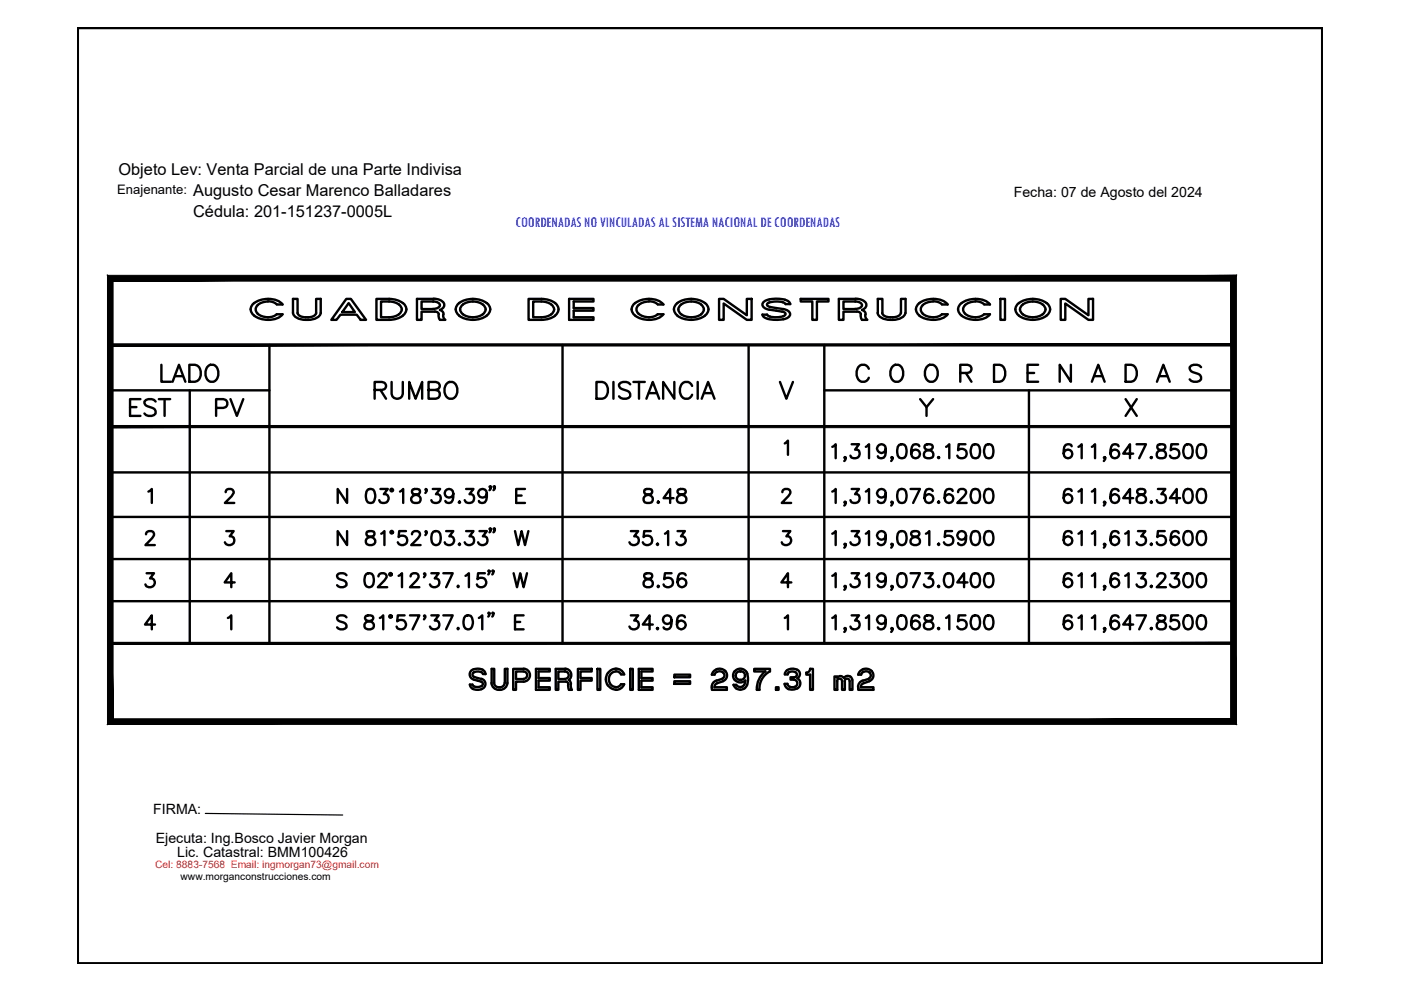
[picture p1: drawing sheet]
<svg xmlns="http://www.w3.org/2000/svg" width="297mm" height="210mm" viewBox="0 0 297 210" stroke-linecap="round" stroke-linejoin="round" font-family="sans-serif">
<!-- layer: 0 -->
<path d="M16.5 5.9h263.8v198.4h-263.8z" fill="none" stroke="#000" stroke-width=".55"/>
<path d="M43.5 172.5l29.2 .3" fill="none" stroke="#000" stroke-width=".25"/>
<!-- layer: CVL_CUADCON -->
<g fill="#000" stroke="#000" stroke-width=".21">
<path d="M22.8 58.4l1.2 1.2 238.1-1.2zM24 59.6l238.1-1.2-1.2 1.2zM262.1 58.4l-1.2 1.2 1.2 94zM260.9 59.6l1.2 94-1.2-1.2zM22.8 153.6h239.3l-1.2-1.2zM22.8 153.6l1.2-1.2h236.9zM22.8 58.4v95.2l1.2-1.2zM22.8 58.4l1.2 1.2v92.8z"/>
<path d="M23.4 72.9v.5l238.1-.5zM23.4 73.4l238.1-.5v.5z"/>
<path d="M23.4 90.2v.5l238.1-.5zM23.4 90.7l238.1-.5v.5z"/>
<path d="M23.4 136.2v.4l238.1-.4zM23.4 136.6l238.1-.4v.4z"/>
</g>
<!-- layer: CVL_CUADCON_TIT -->
<g fill="none" stroke="#000" stroke-width=".51">
<path d="M165.4 81l1.3 3.5 1.4-3.5M195.1 84.6l1.3 1.7v1.9M197.8 84.6l-1.4 1.7M238.6 84.6l2.4 3.6M241 84.6l-2.4 3.6M99.6 145.2h.6M99.6 145.1a1.52 1.52 0 0 0 2.1 1.1l.4-.1M100.5 144.1l1.5 .4M102 144.5l.3 .2a.5 .5 0 0 1-.2 .8 1.4 1.4 0 0 1-1.9-.4M102 142.5a1.44 1.44 0 0 0-1.8 .4l.1 .4a2.85 2.85 0 0 0 1.8 .7M102 142.5l.4 .4M102.1 143.9a1.12 1.12 0 0 1 .8 1.1 1.12 1.12 0 0 1-.8 1.1"/>
<path d="M102.3 142a.99 .99 0 0 1 .6 .9M102.3 142a2.13 2.13 0 0 0-2.7 .6 1.12 1.12 0 0 0 .8 1.5M102.4 142.9h.6M104.2 144.8a1.59 1.59 0 0 0 1.9 1.5M104.2 144.8v-3h.6v3M104.7 144.8a1.03 1.03 0 0 0 1.4 .9M107 144.8a.95 .95 0 0 1-1 .9M107 144.8v-3h.6v3a1.55 1.55 0 0 1-1.6 1.5M111 143.9a.78 .78 0 0 0 .8-.7 .78 .78 0 0 0-.8-.8h-1.6v1.6h1.6M111 141.8a1.38 1.38 0 0 1 1.4 1.3 1.38 1.38 0 0 1-1.4 1.4h-1.6v1.8h-.6v-4.5h2.2M113.6 141.8h3v.6h-2.4v1.4h2.4v.5h-2.4v1.4h2.4v.6h-3zM119.8 142.3h.1"/>
<path d="M119.8 142.4h-1.4v1.6h1.4M119.8 141.8a1.32 1.32 0 0 1 1.3 .9 1.32 1.32 0 0 1-.5 1.4 1.53 1.53 0 0 1 .4 1.6l.2 .5M119.8 142.4a.78 .78 0 0 1 .8 .8 .78 .78 0 0 1-.8 .7M119.9 141.8h-2.1v4.5h.6v-1.8h1.6M120 144.5l.3 .1 .2 .5M120.5 145l.1 1.2 .7 .1M122.5 141.8h2.9v.6h-2.3v1.4h2.3v.5h-2.3v2h-.6zM126.7 141.8h.6v4.5h-.6zM128.9 142.7a2.32 2.32 0 0 0 0 2.7M128.9 142.7a1.91 1.91 0 0 1 3.4 .3M130.6 142.4a1.66 1.66 0 0 0-1.5 1.6 1.66 1.66 0 0 0 1.5 1.7M130.6 142.3a1.21 1.21 0 0 1 1.1 .7"/>
<path d="M131.7 143h.6M132.3 145.1a1.93 1.93 0 0 1-3.4 .2M132.3 145.1h-.6a1.21 1.21 0 0 1-1.1 .6M133.6 141.8h.6v4.5h-.6zM135.4 141.8h3v.6h-2.4v1.4h2.4v.5h-2.4v1.4h2.4v.6h-3zM143 143h3.3v.6h-3.3zM143 144.4h3.3v.6h-3.3zM150.9 143h.6M151.9 141.9a1.45 1.45 0 0 1 2 .5 1.45 1.45 0 0 1-.6 2l-1.3 .5a.83 .83 0 0 0-.5 .8h2.6v.6h-3.2v-.6M151.9 141.9a1.5 1.5 0 0 0-1 1.1M151.9 144.3a1.42 1.42 0 0 0-1 1.4M153.2 143.9l-1.3 .4"/>
<path d="M153.3 142.6l.3 .7-.4 .6M153.3 142.6a1.17 1.17 0 0 0-1.8 .4M155.7 142.4a1.42 1.42 0 0 0 0 1.7M155.7 144.1a1.55 1.55 0 0 0 2.3 .2l-.2 .9-.4 .3M155.7 142.4a1.56 1.56 0 0 1 2.8 .4M156 143.2a.82 .82 0 0 0 .9 .9M156.9 142.3a.91 .91 0 0 0-.9 .9M156.9 142.4h.2M156.9 144.2h.2M157 142.3a.91 .91 0 0 1 1 .9M157.5 145.5a1.05 1.05 0 0 1-1.4-.3h-.6l.6 .8M157.9 145.9l-.9 .3-.9-.3"/>
<path d="M158 143.2a.91 .91 0 0 1-1 .9M158.4 145.2l-.6 .8M158.4 142.8l.2 1-.2 1.4M162.3 142.3a4.7 4.7 0 0 0-1.8 4l.5-.1a4.2 4.2 0 0 1 2.2-3.9M162.3 142.4h-2.4v-.6h3.4v.6M164.5 145.7h.6v.6h-.6zM166.3 145h.7M166.4 145a1.38 1.38 0 0 0 .8 1.1M166.4 143h.6M166.9 142.1l-.4 .4-.1 .5M166.9 145a1.1 1.1 0 0 0 1.6 .6M167 143a1.08 1.08 0 0 1 1-.7 1.08 1.08 0 0 1 .9 .6 .57 .57 0 0 1-.5 .7h-.8v.5h.8"/>
<path d="M168.4 144.1a.78 .78 0 0 1 .6 .7 .78 .78 0 0 1-.5 .8M169 142l-.9-.2-1.2 .3M169 142a1.01 1.01 0 0 1 .6 .9 1.01 1.01 0 0 1-.5 .9 1.25 1.25 0 0 1 0 2.2M169 145.9l-1.1 .3-.8-.1M171.8 141.8l-.3 .6-.5 .2v.4h.8v3.3h.6v-4.5h-.6M177.5 143.7a.87 .87 0 0 1 1.4 .1M177.5 143.7v-.3h-.6v2.9h.6v-1.9M178.9 143.7a.96 .96 0 0 1 1.1-.4 .96 .96 0 0 1 .7 .8M180.7 144.2v2.1h-.6v-1.9a.53 .53 0 0 0-.5-.5 .53 .53 0 0 0-.5 .5v1.9h-.6v-1.9a.53 .53 0 0 0-.5-.5 .53 .53 0 0 0-.5 .5M182.9 141.9a1.76 1.76 0 0 1 1.9 .4M182.9 141.9a1.5 1.5 0 0 0-.9 1.1h.6M183 144.3a1.42 1.42 0 0 0-1.1 1.4"/>
<path d="M183.1 144.9a.83 .83 0 0 0-.6 .8h2.7v.6h-3.2v-.6M184.3 143.9l-1.3 .4M184.3 144.4l-1.2 .5M184.4 142.6l.2 .7-.4 .6M184.4 142.6a1.17 1.17 0 0 0-1.8 .4M184.8 142.3a1.29 1.29 0 0 1-.5 2.1"/>
</g>
<!-- layer: CVL_CUADCON_LIN -->
<g fill="none" stroke="#000" stroke-width=".51">
<path d="M57.1 73.2v63.2M119.3 73.2v63.2M158.7 73.2v63.2M174.8 73.2v63.2M23.4 82.8h33.7M40.2 82.8v53.6M174.8 82.8h86.7M218.2 82.8v53.6M23.4 100.2h238.1M23.4 109.6h238.1M23.4 118.5h238.1M23.4 127.5h238.1"/>
<path d="M23.4 136.4h238.1"/>
</g>
<!-- layer: CVL_CUADCON_TX -->
<g fill="none" stroke="#000" stroke-width=".51">
<path d="M166.4 94l.7-.6v3M176.5 94.7l.7-.5v3M179.3 97l-.1 .2-.2-.2 .2-.1a.55 .55 0 0 1-.2 .8M180.6 94.2h1.5l-.8 1.1a.91 .91 0 0 1 1 .9 .91 .91 0 0 1-.9 1 .8 .8 0 0 1-1.1-.6M183.6 94.7l.6-.5v3M187.8 95.2a.93 .93 0 0 1-1.3 .8 .93 .93 0 0 1-.3-1.5 .93 .93 0 0 1 1.5 .1 2.77 2.77 0 0 1-.3 2.4 .88 .88 0 0 1-1.3-.3M189.2 97l-.1 .2-.2-.2 .2-.1 .1 .1v.3l-.3 .4M190.6 94.3a1.02 1.02 0 0 1 1.5 .4 2.57 2.57 0 0 1-.3 2.3 1.02 1.02 0 0 1-1.5-.4 2.57 2.57 0 0 1 .3-2.3zM194.9 94.6a.87 .87 0 0 0-.8-.4 .87 .87 0 0 0-.7 .5 2.1 2.1 0 0 0 .2 2.3 .93 .93 0 0 0 1.4-.4 .93 .93 0 0 0-.7-1.3 .93 .93 0 0 0-1.1 .9M196.2 94.3a.6 .6 0 0 0 .2 1 1.2 1.2 0 0 1 1.5 1.3l-.1 .3a1.23 1.23 0 0 1-1.9-.3 .93 .93 0 0 1 .8-1.1l.6-.2a.59 .59 0 0 0 .5-.4 .59 .59 0 0 0-.2-.6l-.4-.1zM198.9 97l.1-.1 .2 .1-.2 .2zM200.6 94.7l.7-.5v3"/>
<path d="M204.7 94.2h-1.4l-.2 1.3a1.05 1.05 0 0 1 1.6 0 1.05 1.05 0 0 1-.2 1.5 1.05 1.05 0 0 1-1.5-.4M206.2 94.3a1.02 1.02 0 0 1 1.5 .4 2.57 2.57 0 0 1-.3 2.3 .98 .98 0 0 1-1.4-.4 2.39 2.39 0 0 1 .2-2.3zM209.1 94.3a1.02 1.02 0 0 1 1.4 .4 2.57 2.57 0 0 1-.3 2.3 .98 .98 0 0 1-1.4-.4 2.39 2.39 0 0 1 .3-2.3zM227.2 94.6a.88 .88 0 0 0-1.3-.3 2.34 2.34 0 0 0 0 2.7 .91 .91 0 0 0 1.4-.4 .91 .91 0 0 0-.6-1.2 .91 .91 0 0 0-1.2 .8M228.7 94.7l.6-.5v3M231.5 94.7l.7-.5v3M234.3 97l-.1 .2-.2-.2 .2-.1 .1 .1v.3l-.3 .4M237.2 94.6a.87 .87 0 0 0-.9-.4 .87 .87 0 0 0-.7 .5 2.1 2.1 0 0 0 .3 2.3 .93 .93 0 0 0 1.3-.4 .93 .93 0 0 0-.6-1.3 .93 .93 0 0 0-1.2 .9M240.3 96.2h-2.2l1.5-2v3M241 94.2h2l-1.5 3M243.9 97l.2-.1 .1 .1-.1 .2zM245.5 94.3a.63 .63 0 0 0 .3 1 1.19 1.19 0 0 1 1.4 1.3l-.1 .3a1.18 1.18 0 0 1-1.8-.3 .93 .93 0 0 1 .8-1.1l.5-.2a.63 .63 0 0 0 .3-1l-.4-.1z"/>
<path d="M249.8 94.2h-1.5l-.1 1.3a1.05 1.05 0 0 1 1.6 0 1.05 1.05 0 0 1-.2 1.5 1.05 1.05 0 0 1-1.6-.4M251.3 94.3a.98 .98 0 0 1 1.4 .4 2.57 2.57 0 0 1-.3 2.3 .98 .98 0 0 1-1.3-.4 2.26 2.26 0 0 1 .2-2.3zM254.2 94.3a.98 .98 0 0 1 1.4 .4 2.57 2.57 0 0 1-.3 2.3 .98 .98 0 0 1-1.4-.4 2.26 2.26 0 0 1 .3-2.3zM31 113.3a.64 .64 0 0 1 .6-.7h.5a.69 .69 0 0 1 .4 1.1l-1.7 1.9h2M31.5 104.2l.7-.5v2.9M47.9 104.4a.65 .65 0 0 1 .5-.7h.6a.69 .69 0 0 1 .4 1.1l-1.7 1.8h2M48 112.6h1.5l-.8 1.1a.96 .96 0 0 1 1 1.1 .96 .96 0 0 1-1.3 .8l-.4-.2-.3-.4M73.6 103.7v2.9l-2-2.9v2.9M73.6 112.6v3l-2-3v3M77.8 112.7a.6 .6 0 0 0 .3 1 1.41 1.41 0 0 1 1.5 .9 .83 .83 0 0 1-.8 1h-.6a.85 .85 0 0 1-.7-1 .85 .85 0 0 1 .9-.7l.6-.2a.6 .6 0 0 0 .3-1l-.5-.1zM78 103.8a.97 .97 0 0 1 1.4 .4 2.39 2.39 0 0 1-.3 2.3 1 1 0 0 1-1.4-.5 2.5 2.5 0 0 1 .3-2.2zM80.7 103.7h1.5l-.8 1.1a.97 .97 0 0 1 1 1.1 .97 .97 0 0 1-1.3 .7l-.4-.1-.3-.5"/>
<path d="M80.8 113.2l.7-.6v3M84.8 104.2l.7-.5v2.9M86.1 112.6h-1.5l-.1 1.3a1.04 1.04 0 0 1 1.6 0 1.04 1.04 0 0 1-.2 1.5 1.04 1.04 0 0 1-1.6-.4M87.3 113.3a.65 .65 0 0 1 .6-.7h.6a.69 .69 0 0 1 .4 1.1l-1.7 1.9h2M87.5 103.8a.6 .6 0 0 0 .3 1 1.41 1.41 0 0 1 1.4 .8 .78 .78 0 0 1-.7 1h-.6a.85 .85 0 0 1-.8-.9 .85 .85 0 0 1 1-.8l.5-.1a.6 .6 0 0 0 .3-1l-.4-.1zM90.3 103.9l-.1-.1 .1-.1 .2 .1v.3l-.3 .4M90.3 112.9l-.1-.2 .1-.1 .2 .1v.3l-.3 .5M91.8 103.7h1.5l-.9 1.1a.96 .96 0 0 1 1.1 1.1 .96 .96 0 0 1-1.3 .7l-.4-.1-.3-.5M91.9 112.7a1.02 1.02 0 0 1 1.4 .5 2.46 2.46 0 0 1-.3 2.2 .94 .94 0 0 1-1.4-.4 2.5 2.5 0 0 1 .3-2.3zM94.6 112.6h1.5l-.8 1.1a.96 .96 0 0 1 1 1.1 .96 .96 0 0 1-1.3 .8l-.6-.3-.1-.3M96.1 104.6a.91 .91 0 0 1-1.3 .8 .91 .91 0 0 1-.3-1.4 .91 .91 0 0 1 1.5 .1 2.77 2.77 0 0 1-.3 2.4 .9 .9 0 0 1-1.3-.3M97.3 106.5l.1-.2 .2 .2-.2 .1z"/>
<path d="M97.3 115.4l.1-.1 .2 .1-.2 .2zM98.8 103.7h1.6l-.9 1.1a.96 .96 0 0 1 1 1.1 .96 .96 0 0 1-1.3 .7l-.4-.1-.3-.5M98.8 112.6h1.6l-.9 1.1a.96 .96 0 0 1 1 1.1 .96 .96 0 0 1-1.3 .8l-.4-.2-.3-.4M101.7 112.6h1.5l-.8 1.1a.96 .96 0 0 1 1 1.1 .96 .96 0 0 1-1.3 .8l-.4-.2-.3-.4M103.2 104.6a.93 .93 0 0 1-1.3 .8 .93 .93 0 0 1-.3-1.4 .93 .93 0 0 1 1.5 .1 2.77 2.77 0 0 1-.3 2.4 .88 .88 0 0 1-1.3-.3M104.1 103.2l-.2 .2-.1-.2 .1-.1a.55 .55 0 0 1-.1 .8M104.1 112.1l-.2 .2-.1-.2 .1-.1a.55 .55 0 0 1-.1 .9M104.9 103.2l-.1 .2-.2-.2 .2-.1a.55 .55 0 0 1-.2 .8M104.9 112.1l-.1 .2-.2-.2 .2-.1a.55 .55 0 0 1-.2 .9M109.2 112.6l.7 3 .7-3 .7 3 .7-3M109.4 105.1h1.2M111.3 103.7h-1.9v2.9h1.9"/>
<path d="M165.9 104.4a.65 .65 0 0 1 .5-.7h.6a.69 .69 0 0 1 .4 1.1l-1.7 1.8h2M166 112.6h1.6l-.9 1.1a.97 .97 0 0 1 1.1 1.1 .97 .97 0 0 1-1.4 .8l-.4-.2-.3-.4M31.1 121.5h1.6l-.9 1.1a.96 .96 0 0 1 1 1.1 .96 .96 0 0 1-1.2 .8l-.5-.2-.3-.4M32.9 132.4h-2.2l1.5-1.9v2.9M48.3 131l.7-.5v2.9M49.8 123.5h-2.2l1.4-2v3M73.5 122a1.32 1.32 0 0 0-2 0 .75 .75 0 0 0 .5 .8l.9 .3a.74 .74 0 0 1 .3 1.2 1.29 1.29 0 0 1-1.7-.2M73.5 130.9a1.32 1.32 0 0 0-2 0 .75 .75 0 0 0 .5 .8l.9 .3a.74 .74 0 0 1 .3 1.3 1.29 1.29 0 0 1-1.7-.3M77.6 130.6l-.2 .5a1.67 1.67 0 0 0 1.4 .8 .83 .83 0 0 1 .5 .9 .83 .83 0 0 1-.8 .6 .99 .99 0 0 1-1.2-.6 .92 .92 0 0 1 .8-1.1l.9-.3 .1-.5a1.17 1.17 0 0 0-1.5-.3zM77.7 121.7a1.02 1.02 0 0 1 1.4 .4 2.46 2.46 0 0 1-.3 2.2 .94 .94 0 0 1-1.4-.4 2.5 2.5 0 0 1 .3-2.2zM80.2 122.2l.2-.4a.95 .95 0 0 1 1.6 .3v.3l-.5 .7-1.4 1.4h2M80.5 131l.8-.5v2.9"/>
<path d="M84.5 122.1l.7-.6v3M85.8 130.5h-1.5l-.1 1.2a1.05 1.05 0 0 1 1.6 0 1.05 1.05 0 0 1-.2 1.6 1.05 1.05 0 0 1-1.5-.5M86.9 130.5h2l-1.4 2.9M87.1 122.2a.64 .64 0 0 1 .5-.7h.6a.69 .69 0 0 1 .4 1.1l-1.7 1.9h2M90 121.8l-.1-.1 .1-.2 .2 .2v.3l-.3 .4M90 130.7l-.1-.1 .1-.1 .2 .1v.3l-.3 .4M91.5 121.5h1.5l-.8 1.1a.96 .96 0 0 1 1 1.2 .96 .96 0 0 1-1.3 .7l-.4-.2-.3-.4M91.5 130.5h1.5l-.8 1.1a.96 .96 0 0 1 1 1.1 .96 .96 0 0 1-1.3 .7l-.4-.1-.3-.5M94 121.5h2l-1.4 3M94 130.5h2l-1.4 2.9M97 124.3l.1-.1 .2 .1-.2 .2zM97 133.3l.1-.2 .2 .2-.2 .1z"/>
<path d="M98.7 122.1l.7-.6v3M98.7 130.6a.97 .97 0 0 1 1.4 .4 2.3 2.3 0 0 1-.3 2.3 .94 .94 0 0 1-1.4-.5 2.5 2.5 0 0 1 .3-2.2zM101.5 131l.7-.5v2.9M102.8 121.5h-1.4l-.2 1.3a1.05 1.05 0 0 1 1.6-.1 1.05 1.05 0 0 1-.2 1.6 1.05 1.05 0 0 1-1.5-.4M103.8 121.1l-.2 .1-.1-.1 .1-.2a.58 .58 0 0 1-.1 .9M103.8 130l-.2 .2-.1-.2 .1-.1a.58 .58 0 0 1-.1 .8M104.6 121.1l-.1 .1-.1-.1 .1-.2a.58 .58 0 0 1-.1 .9M104.6 130l-.1 .2-.1-.2 .1-.1a.58 .58 0 0 1-.1 .8M108.9 121.5l.7 3 .7-3 .7 3 .7-3M109.2 131.9h1.1M111 130.5h-1.8v2.9h1.8M166.4 131l.7-.5v2.9"/>
<path d="M167.8 123.5h-2.1l1.4-2v3"/>
<circle cx="83.1" cy="103.9" r=".28"/>
<circle cx="83.1" cy="112.8" r=".28"/>
<circle cx="82.8" cy="130.7" r=".28"/>
<circle cx="82.8" cy="121.8" r=".28"/>
</g>
<text font-size="15.4" x="54" y="72">CUADRO DE CONSTRUCCION</text>
<g font-size="7.1">
<text x="33.2" y="82.2">LADO</text>
<text x="180.6" y="82.2">C O O R D E N A D A S</text>
<text x="26.8" y="89.3">EST</text>
<text x="44.8" y="89.3">PV</text>
<text x="78.7" y="85.7">RUMBO</text>
<text x="125.6" y="85.7">DISTANCIA</text>
<text x="175.7" y="108.3">1,319,076.6200</text>
<text x="224.7" y="108.3">611,648.3400</text>
<text x="175.7" y="117.5">1,319,081.5900</text>
<text x="224.7" y="117.5">611,613.5600</text>
<text x="175.7" y="126.3">1,319,073.0400</text>
<text x="224.7" y="126.3">611,613.2300</text>
<text x="175.7" y="135.1">1,319,068.1500</text>
<text x="224.7" y="135.1">611,647.8500</text>
</g>
<g font-size="6.6">
<text x="135.5" y="108">8.48</text>
<text x="132.6" y="134.8">34.96</text>
</g>
<g font-size="6.2">
<text x="132.6" y="116.8">35.13</text>
<text x="135.5" y="125.6">8.56</text>
</g>
<g font-size="3.5">
<text x="25.1" y="37">Objeto Lev: Venta Parcial de una Parte Indivisa</text>
<text x="41" y="41.5">Augusto Cesar Marenco Balladares</text>
<text x="41" y="46.1">Cédula: 201-151237-0005L</text>
</g>
<text font-size="3.2" fill="#00f" x="109.3" y="48.1">COORDENADAS NO VINCULADAS AL SISTEMA NACIONAL DE COORDENADAS</text>
<g font-size="3">
<text x="214.9" y="41.8">Fecha: 07 de Agosto del 2024</text>
<text x="32.5" y="172.6">FIRMA:</text>
<text x="33" y="178.7">Ejecuta: Ing.Bosco Javier Morgan</text>
<text x="37.6" y="181.7">Lic. Catastral: BMM100426</text>
</g>
<text font-size="2.8" x="24.9" y="41.2">Enajenante:</text>
<text font-size="2.2" fill="#f00" x="32.9" y="184.1">Cel: 8883-7568 Email: ingmorgan73@gmail.com</text>
<text font-size="2.2" x="38.3" y="186.5">www.morganconstrucciones.com</text>
</svg>
